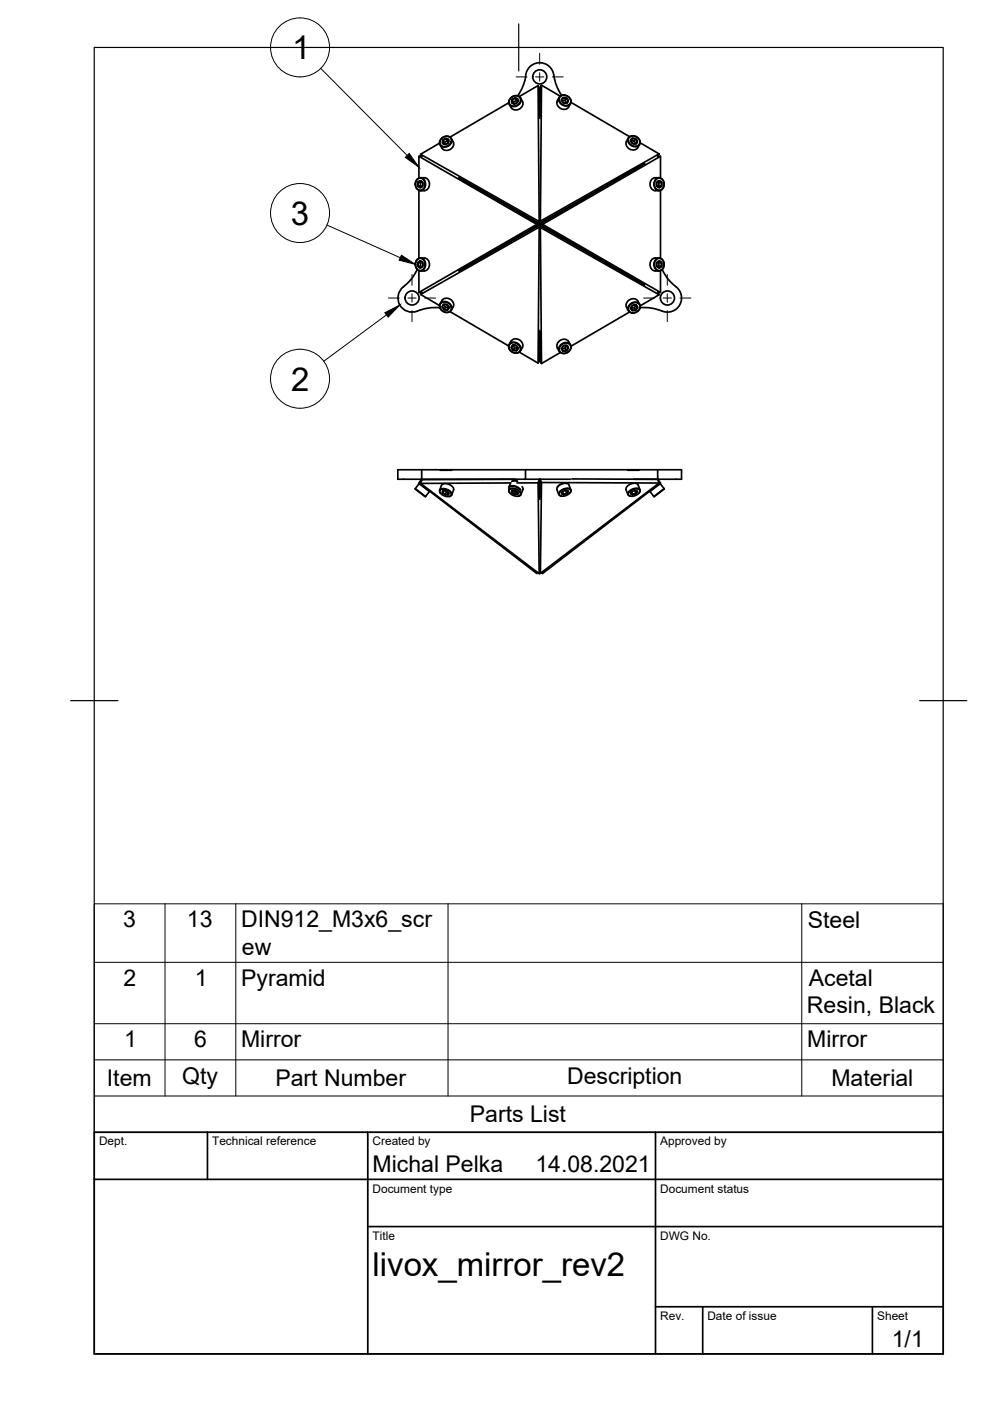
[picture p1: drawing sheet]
<svg xmlns="http://www.w3.org/2000/svg" width="210mm" height="297mm" viewBox="0 0 210 297" stroke-linecap="round" stroke-linejoin="round" font-family="sans-serif">
<!-- layer: Visible -->
<g fill="none" stroke="#000" stroke-width=".36">
<path d="M111.4 16.4l-.7 2.3-.9 1.6M111.4 16.4a3 3 0 0 1 3.1-3.1 3 3 0 0 1 3 3.2l.6 2 1 1.7M114.1 18.1l-4 2.4M114.4 18.7l-.3-.6 .2 28.9 .3 .5M114.4 18.7v3.2M114.4 18.7v6.4M114.4 18.7v6.1M114.5 18.5l.3-.4-.2 28.8M114.8 18.1l4 2.3M88.5 38a1.11 1.11 0 0 1 1.4 .1 1.11 1.11 0 0 1 .2 1.4 1.02 1.02 0 0 1-1.2 .8 1.02 1.02 0 0 1-.8-1.3zM88.5 37.9a1.17 1.17 0 0 1 1.4 .2 1.17 1.17 0 0 1 .3 1.4 1.09 1.09 0 0 1-1.3 .9 1.09 1.09 0 0 1-.8-1.4v-.4zM88.6 38.7v.7"/>
<path d="M88.6 38.7l.3-.1a.45 .45 0 0 1 .7 .2v.6l-.3 .3-.2 .1-.5-.4M88.6 39.4h.6M88.6 38.7h.6M88.6 38.7a.65 .65 0 0 1 1-.1 .65 .65 0 0 1-.1 1 .52 .52 0 0 1-.9-.2M88.8 33.1v4.6M89.1 37.7a1.46 1.46 0 0 1 1.8 .8 1.46 1.46 0 0 1-.6 1.8l-.3 .1M89.2 39.4l.2 .2M89.4 33.1h-.6l25 14.5h.6l-17.1 9.8M89.4 38.5l-.2 .2v.7M89.4 33.2l-.2-.5 25.1 14.3M93.2 30.4l-4 2.3M93.6 29.3a1.14 1.14 0 0 1 1.5-.4 1.14 1.14 0 0 1 .5 1.5 1.31 1.31 0 0 1-1.2 .8 1.31 1.31 0 0 1-1.2-.8v-.4z"/>
<path d="M93.6 29.3a1.11 1.11 0 0 1 1.3-.4 1.11 1.11 0 0 1 .8 1.1 1.38 1.38 0 0 1-2.3 .6 1.08 1.08 0 0 1 .2-1.3zM93.9 29.7l.3 .5M94.1 29.6a.62 .62 0 0 1 1 0 .62 .62 0 0 1-.4 .9 .57 .57 0 0 1-.9-.1 .57 .57 0 0 1 .3-.8zM94.2 30.2l-.1 .3M94.5 29.4l-.6 .3M94.5 29.4l.3 .2a.45 .45 0 0 1 .2 .7l-.4 .3-.5-.1a.56 .56 0 0 1-.2-.8M94.5 29.4l.3 .5M95.1 30l-.3-.1-.6 .3M95.7 29.3a1.41 1.41 0 0 1 .3 1.8 1.46 1.46 0 0 1-1.5 .8 1.46 1.46 0 0 1-1.2-1.2M107.9 21.8l-12.5 7.3M108.3 20.7a1.14 1.14 0 0 1 1.5-.4 1.14 1.14 0 0 1 .5 1.5 1.31 1.31 0 0 1-1.2 .8 1.31 1.31 0 0 1-1.2-.8v-.4zM108.3 20.7a1.11 1.11 0 0 1 1.3-.4 1.11 1.11 0 0 1 .8 1.1 1.38 1.38 0 0 1-2.4 .6 1.08 1.08 0 0 1 .3-1.3z"/>
<path d="M108.6 21.2l.3 .5M108.7 21a.62 .62 0 0 1 1.1 0 .62 .62 0 0 1-.5 1 .57 .57 0 0 1-.8-.2 .57 .57 0 0 1 .2-.8zM108.9 21.7l-.1 .3M109.2 20.8l-.6 .4M109.2 20.8l.4 .2a.33 .33 0 0 1 .1 .5l-.4 .4-.5 .1a.58 .58 0 0 1-.2-.8M109.2 20.8l.3 .5M109.8 21.4l-.3-.1-.6 .4M110.4 20.8a1.41 1.41 0 0 1 .3 1.7 1.47 1.47 0 0 1-1.5 .8 1.47 1.47 0 0 1-1.2-1.2M118.2 21.3a1.42 1.42 0 0 0 1 1.8 1.42 1.42 0 0 0 1.7-1.1M118.6 20.6l-.4 .7M118.8 20.4a1.44 1.44 0 0 1 1.6 .1 1.44 1.44 0 0 1 .6 1.5 1.4 1.4 0 0 1-1.8 .3 1.4 1.4 0 0 1-.6-1.7zM118.9 20.4a1.38 1.38 0 0 1 1.5 .1 1.38 1.38 0 0 1 .5 1.4 1.34 1.34 0 0 1-1.6 .3 1.34 1.34 0 0 1-.6-1.6z"/>
<path d="M119.1 21.2l.7 .1 .4 .6M119.4 20.7l-.3 .5M119.4 20.7l.3 .1a.77 .77 0 0 1 .8 .6l-.3 .5h-.4l-.4-.2-.3-.5M119.4 20.7a.67 .67 0 0 1 1 .3 .67 .67 0 0 1-.4 .9l-.7-.3-.2-.4M120.1 20.8l-.3 .5M121.1 21.7l12.4 7.3M132.8 30a1.4 1.4 0 0 0 .7 1.6 1.4 1.4 0 0 0 1.7-.3M133.2 29.3l-.4 .7M133.5 29a1.44 1.44 0 0 1 1.6 .1 1.44 1.44 0 0 1 .5 1.5 1.4 1.4 0 0 1-1.7 .3 1.4 1.4 0 0 1-.7-1.6zM133.5 29a1.38 1.38 0 0 1 1.6 .1 1.38 1.38 0 0 1 .5 1.5 1.34 1.34 0 0 1-1.7 .2 1.34 1.34 0 0 1-.6-1.5zM133.7 29.8l.4 .6 .7 .1M133.8 29.9h.7l.3 .6"/>
<path d="M134 29.3l-.2 .6M134 29.3l.4 .1a.58 .58 0 0 1 .7 .5l-.2 .5-.3 .1-.5-.1-.3-.5M134.7 29.4l-.2 .5M134.7 29.4l-.2-.1a.56 .56 0 0 0-.8 .5M134.7 29.4l.2 .2a.55 .55 0 0 1-.1 .9M135.6 30.6l-.4 .8M135.7 30.3l4 2.3M138.9 37.7h.8M138.9 37.7a1.4 1.4 0 0 0-1.1 1.3 1.4 1.4 0 0 0 1.1 1.4M139.1 37.9a1.17 1.17 0 0 1 1.4 .2 1.17 1.17 0 0 1 .3 1.4 1.09 1.09 0 0 1-1.3 .9 1.09 1.09 0 0 1-.9-1.4l.1-.4zM139.2 38a1.11 1.11 0 0 1 1.3 .1 1.11 1.11 0 0 1 .2 1.4 1.02 1.02 0 0 1-1.2 .8 1.02 1.02 0 0 1-.8-1.3zM139.3 38.7l.1-.1a.52 .52 0 0 1 .9 .1l-.1 .4a.57 .57 0 0 1-.4 .7l-.5-.4z"/>
<path d="M139.4 38.5l.3 .2v.7l-.3 .2M139.7 39.4h.6M139.7 38.7h.6M140 33.1v4.6M140.3 38.7a.65 .65 0 0 0-1-.1 .65 .65 0 0 0 .1 1 .52 .52 0 0 0 .9-.2M140.3 38.7v.7M88.5 57.2a9.6 9.6 0 0 1-3 3.6M88.5 55a1.11 1.11 0 0 1 1.4 .1 1.11 1.11 0 0 1 .2 1.4 1.02 1.02 0 0 1-1.2 .8 1.02 1.02 0 0 1-.8-1.2zM88.5 55a1.17 1.17 0 0 1 1.4 .1 1.17 1.17 0 0 1 .3 1.4 1.09 1.09 0 0 1-1.3 .9 1.09 1.09 0 0 1-.8-1.3v-.5zM88.6 55.7v.7M88.6 55.7l.3-.2a.46 .46 0 0 1 .7 .2v.7l-.2 .2a.54 .54 0 0 1-.8-.2M88.6 56.4h.6"/>
<path d="M88.6 55.7h.6M88.6 55.7a.65 .65 0 0 1 1-.1 .65 .65 0 0 1-.1 1 .52 .52 0 0 1-.9-.2M88.8 40.4v14.4M88.8 57.4v4.6M89.1 54.7a1.46 1.46 0 0 1 1.8 .8 1.46 1.46 0 0 1-.6 1.9l-1.2 .1M89.1 40.4h.9M89.2 56.4l.2 .2M89.4 55.5l-.2 .2v.7M113.8 47.6l-25 14.4h.6M114.3 47.4v-.1l-17-9.6 17.1 9.9M114.3 47.8l-17 9.6M114.3 47.7v.2"/>
<path d="M114.3 47.7l.1 .2M114.3 47.4l.3 .1M114.3 48.2l-.2 28.8 .3-.5v-6.5M114.4 47.2l-.1 .2M114.4 47.6h.6l25 14.4h-.6M114.4 47.4v.3M114.4 47.6l.2 .1M114.4 47.6l-17.1 9.8M114.4 48l.2 .2M114.6 48.2l.2 28.9-.3-.6-.1-6.2M114.6 48.2l25.1 14.3-.3-.5M114.6 46.9l25.1-14.3-.3 .5h.6l-25 14.5"/>
<path d="M114.6 47.5l-.2 .1M114.6 46.9l-.2 .2M114.6 47.6l-.3 .6-25.1 14.2 .2-.5M114.6 47.7l22.1 12.7-22.1-12.5M114.6 47.6l-.3 .1M114.6 47.2v.3M114.6 47.6v.3M114.6 47.2l22.1-12.5-22.1 12.7M138.9 57.5h.8M138.9 54.7h.8M138.9 40.4h.8M138.9 54.7a1.4 1.4 0 0 0-1.1 1.4 1.4 1.4 0 0 0 1.1 1.3"/>
<path d="M139.1 55a1.17 1.17 0 0 1 1.4 .1 1.17 1.17 0 0 1 .3 1.4 1.09 1.09 0 0 1-1.3 .9 1.09 1.09 0 0 1-.9-1.3l.1-.5zM139.2 55a1.11 1.11 0 0 1 1.3 .1 1.11 1.11 0 0 1 .2 1.4 1.02 1.02 0 0 1-1.2 .8 1.02 1.02 0 0 1-.8-1.2zM139.3 55.7l.2-.2a.55 .55 0 0 1 .8 .2l-.1 .4a.49 .49 0 0 1-.4 .6l-.5-.3zM139.4 55.5l.3 .2v.7l-.3 .2M139.7 56.4h.6M139.7 55.7h.6M140 40.4v14.4M140 57.4v4.6M140.3 55.7a.65 .65 0 0 0-1-.1 .65 .65 0 0 0 .1 1 .52 .52 0 0 0 .9-.2M140.3 55.7v.7M140.4 57.2a10.9 10.9 0 0 0 3.4 4 3.1 3.1 0 0 1-.1 4 3.1 3.1 0 0 1-4 .5l-2-.4-2-.1M85.5 60.8a3.1 3.1 0 0 0-.5 4.2 3.1 3.1 0 0 0 4.2 .7l2-.4 2.1-.1"/>
<path d="M89.2 62.4l4 2.4M93.3 64.4a1.41 1.41 0 0 1 1.7-1.1 1.42 1.42 0 0 1 1.2 1 1.42 1.42 0 0 1-.5 1.5M93.5 64.1a1.44 1.44 0 0 1 1.7 .1 1.44 1.44 0 0 1 .5 1.6 1.4 1.4 0 0 1-1.7 .2 1.4 1.4 0 0 1-.7-1.6zM93.6 64.2a1.38 1.38 0 0 1 1.5 .1 1.38 1.38 0 0 1 .5 1.5 1.34 1.34 0 0 1-1.6 .2 1.34 1.34 0 0 1-.6-1.5zM94.1 64.6l.7 .1 .3 .5-.1 .2a.38 .38 0 0 1-.2 .3 .38 .38 0 0 1-.4-.1h-.2l-.2-.3a.48 .48 0 0 1 .1-.7zM94.1 64.6l.4 .5 .6 .1M94.1 64.6a.59 .59 0 0 0-.3 .5 .59 .59 0 0 0 .4 .5M94.1 64.6h.7l.4 .6M94.5 65.1l-.3 .5M95.1 65.2l-.3 .5M95.2 65.2a.59 .59 0 0 1-.4 .5 .59 .59 0 0 1-.6-.1M95.4 66.1l12.4 7.2"/>
<path d="M108.2 72.8a1.44 1.44 0 0 1 1.6 0 1.44 1.44 0 0 1 .5 1.6 1.4 1.4 0 0 1-1.7 .2 1.4 1.4 0 0 1-.6-1.6zM108.2 72.9a1.38 1.38 0 0 1 1.6 .1 1.38 1.38 0 0 1 .5 1.4 1.34 1.34 0 0 1-1.7 .3 1.34 1.34 0 0 1-.6-1.6zM108.4 72.3l-.5 .7M108.4 72.3a1.4 1.4 0 0 1 1.7-.2 1.4 1.4 0 0 1 .7 1.6M108.4 73.7l.4 .6M108.4 73.7l.3 .2a.66 .66 0 0 0 .8 .4l.3-.5-.2-.3-.2-.3h-.7l.4 .6h.7M108.7 73.2l-.3 .5M108.7 73.2l.7 .1 .4 .5M108.8 74.3h.7M109.1 73.8l-.3 .5M109.8 73.8l-.3 .5M110.1 74.7l4 2.3"/>
<path d="M110.7 73.7l-.4 .7M114.4 76.4h.1M114.4 73.3v3.1M114.5 76.4h-.1M118.2 73.8l.4 .7M118.8 74.7l-4 2.4M118.9 73.1a1.14 1.14 0 0 1 1.5-.4 1.14 1.14 0 0 1 .5 1.5 1.31 1.31 0 0 1-1.2 .8 1.31 1.31 0 0 1-1.2-.9v-.3zM119 73.2a1.11 1.11 0 0 1 1.2-.5 1.11 1.11 0 0 1 .8 1.1 1.38 1.38 0 0 1-2.3 .7 1.08 1.08 0 0 1 .3-1.3zM119.1 73.9l.3 .5M119.1 73.9a.67 .67 0 0 1 .7-.7 .67 .67 0 0 1 .6 .8l-.5 .4h-.5M119.3 73.5l.4-.2h.5l.1 .2a.5 .5 0 0 1-.2 .7l-.4 .1a.43 .43 0 0 1-.6-.4zM119.8 73.8l.3 .5"/>
<path d="M120.2 73.3l-.4 .5-.7 .1M120.9 73.1a1.42 1.42 0 0 0-1.7-1.1 1.42 1.42 0 0 0-1 1.8M133.5 66.2l-12.4 7.2M133.6 64.5a1.14 1.14 0 0 1 1.5-.4 1.14 1.14 0 0 1 .5 1.5 1.31 1.31 0 0 1-1.2 .8 1.31 1.31 0 0 1-1.3-.8l.1-.4zM133.6 64.6a1.11 1.11 0 0 1 1.3-.5 1.11 1.11 0 0 1 .8 1.2 1.38 1.38 0 0 1-2.3 .6 1.08 1.08 0 0 1 .2-1.3zM133.8 65.3l.3 .5M134 64.9a.64 .64 0 0 1 1.1 0 .64 .64 0 0 1-.6 1 .55 .55 0 0 1-.6-.3 .55 .55 0 0 1 .1-.7zM134.5 65.3l.2 .5M134.9 64.7l-.4 .6h-.7l.5-.6h.6l.1 .2a.49 .49 0 0 1-.2 .7l-.7 .2M135.6 64.5a1.43 1.43 0 0 0-1.3-1.2 1.47 1.47 0 0 0-1.4 .9 1.47 1.47 0 0 0 .3 1.7M139.7 62.5l-4 2.3M89.4 99.6v2h-5.1v-2h9"/>
<path d="M93.3 99.6l1.1 .1M93.3 99.6l2.5 .1-1.5-.1M95.8 99.6h48.7v2h-5.1v-2M111.4 99.6v2M133.1 99.6h2.4M134.6 99.6l-.1 .1M88.1 103.6l2.1 1.7M88.9 102.5l2.1 1.7M88.9 102.5l-.8 1.1M89 102.5h-.1M89.4 101.8l-.2 .7 25.1 19.1M89.5 101.7l-.1-.1-.6 .8 25 19.2 .2-.2"/>
<path d="M91 104.1v.1M91 104.2l-.8 1.1M93.4 104.5l-.2-.3a1.1 1.1 0 0 1 1.7-.4 .97 .97 0 0 1 .7 1.3l-.3 .1M93.5 103.8a1.72 1.72 0 0 1 2.2 1.2 1.58 1.58 0 0 1-2.4-1zM93.8 104.2a.9 .9 0 0 1 1.3 .6 .9 .9 0 0 1-1.3-.6zM94 104.1l-.2 .4M94 104.1l-.1 .1a.34 .34 0 0 0 .4 .5l.1 .2 .3-.1a.25 .25 0 0 0 .3 0 .25 .25 0 0 0 .1-.3M94.7 104.2l-.3 .7M95.3 105.2l-.1 .1M96.2 103.9a1.64 1.64 0 0 0-2.6-1l-.4 1.1M96.2 103.9l-.4 1M107.9 103.7v-.2a1.5 1.5 0 0 1 2.3 .3"/>
<path d="M108 103.7a.73 .73 0 0 1 .3-.7 .73 .73 0 0 1 .8 0l.7 .3 .6 .6M108 104.4l.1 .1M108 103.6l-.1 .3M108 104.4l-.1-.3a1.1 1.1 0 0 1 1.7-.4 .97 .97 0 0 1 .7 1.3l-.4 .2M108.1 103.8a1.72 1.72 0 0 1 2.3 1.1 1.58 1.58 0 0 1-2.5-.9zM108.2 102.6l-.3 .7M108.4 102.4l-19.2 .1M108.5 104.4a.8 .8 0 0 0 1.3 .2v-.2M108.6 104.1l-.1 .3M108.7 104l.4 .3M108.7 104l-.1 .1a.25 .25 0 0 0 0 .3 .25 .25 0 0 0 .2 .1 .48 .48 0 0 0 .7 .2l.2 .1v-.4M108.7 102h.9"/>
<path d="M108.8 104a.51 .51 0 0 0 .7 .2M109.1 104.3h.6M109.2 104l-.1 .3M109.2 104.1h-.6l-.1 .3M109.2 104.1l.6 .3M109.2 104.5l-.1 .3M109.3 101.6l-19.8 .1M109.7 102l-.7-.1-.5 .1M110.7 103.2l.2 .6-.5 1.1M111.4 101.6h-22l.1 .1M111.4 101.6h9.6M114.1 102.4h-4.5"/>
<path d="M114.4 101.6v2.1M114.4 105.9v-4.3l-.3 .8 .2 19.2 .2-.4M114.5 101.6l-.1 4.1M114.5 101.6l.3 .7-.2 19.3M114.8 102.3l24.9 .1M118.1 103.8l.4 1.1M118.8 104.3a1.62 1.62 0 0 1 2.2-.4 1.58 1.58 0 0 1-2.4 1zM118.9 105.2h.1M119.1 104.6l.4 .2M119.2 104.4l-.1 .3M119.3 104.3l.2 .6M119.9 104l.3 .7"/>
<path d="M120.2 102.5a1.99 1.99 0 0 0-2 .8M120.2 104a.22 .22 0 0 1 .2 .2 .22 .22 0 0 1-.2 .2v.3h-.4a.37 .37 0 0 1-.6 0h-.1M120.2 104.6l.3-.4a.88 .88 0 0 0-1.4 .4M120.2 104.6l-.7 .2M120.6 102.8l.4 1.1M120.6 102.8a1.64 1.64 0 0 0-2.5 1M120.9 104.4v.1M120.9 104.4l.2-.3a1.1 1.1 0 0 0-1.8-.4 .97 .97 0 0 0-.7 1.3l.3 .2M121.2 101.5l18.2 .1M133.4 104.3a1.62 1.62 0 0 1 2.3-.3 1.58 1.58 0 0 1-2.5 .9zM133.7 104.7l.4 .2M133.9 104.4l-.1 .3"/>
<path d="M133.9 104.3l.3 .6M134.3 101.6h5.1M134.6 104l.2 .7M134.8 104h.1a.24 .24 0 0 1 .2 .3 .24 .24 0 0 1-.2 .2l-.1 .2h-.3a.34 .34 0 0 1-.6 0h-.1M134.8 104.6l.3-.4a.88 .88 0 0 0-1.4 .5M134.8 104.6l-.7 .3M135.3 102.8a1.64 1.64 0 0 0-2.6 1l.4 1.1M135.3 102.8l.4 1.1M135.6 104.4l-.1 .1M135.6 104.4l.1-.3a1.1 1.1 0 0 0-1.7-.4 .97 .97 0 0 0-.7 1.3l.3 .2M137.8 104.2l.8 1.1M137.8 104.1v.1"/>
<path d="M139.4 101.6l.6 .8-25 19.2-.1-.2M139.4 101.6l.3 .8-25.1 19.2-.2-.4M139.9 102.5h.1M140 102.5l-2.2 1.7M140 102.5l.8 1.1M140.8 103.6l-2.2 1.7"/>
<circle cx="114.4" cy="16.3" r="1.49"/>
<circle cx="87.4" cy="63.2" r="1.49"/>
<circle cx="141.5" cy="63.2" r="1.49"/>
</g>
<g fill="#000" stroke="#000" stroke-width=".21">
<circle cx="119.1" cy="21.2" r=".17"/>
<circle cx="133.8" cy="29.9" r=".17"/>
<circle cx="95.1" cy="65.2" r=".17"/>
<circle cx="119.1" cy="73.9" r=".17"/>
<circle cx="133.8" cy="65.3" r=".17"/>
</g>
<!-- layer: Border -->
<path d="M20 10.1h180v276.9h-180zM110 5.1v10M15 148.6h10M195 148.6h10" fill="none" stroke="#000" stroke-width=".25"/>
<!-- layer: TitleBlock -->
<path d="M20 240.1h180v46.9h-180zM20 250h180M44 240.1v9.9M78 240.1v46.9M139 240.1v46.9M78 260.1h122M139 277.1h61M149 277.1v9.9M185 277.1v9.9" fill="none" stroke="#000" stroke-width=".36"/>
<!-- layer: Center Lines -->
<g fill="none" stroke="#000" stroke-width=".21">
<path d="M109.4 16.3h2.3M113.5 16.3h1.8M114.4 11.3v2.3M114.4 15.4v1.8M114.4 19v2.3M117.1 16.3h2.3M87.4 58.2v2.3M141.5 58.2v2.3M82.4 63.2h2.3M86.5 63.2h1.7M87.4 62.3v1.8M87.4 65.9v2.3"/>
<path d="M90 63.2h2.4M136.5 63.2h2.3M140.6 63.2h1.8M141.5 62.3v1.8M141.5 65.9v2.3M144.2 63.2h2.3"/>
</g>
<!-- layer: BOM -->
<g fill="none" stroke="#000" stroke-width=".21">
<path d="M68 14.5l18.3 18.5M69.3 47.7l15.6 6.9M81.9 66.8l-13.3 9.8M20 191.6h180v48.5h-180zM35 191.6v40.8M50 191.6v40.8M95 191.6v40.8M170 191.6v40.8M20 217.1h180M20 204h180M20 232.4h180M20 224.7h180"/>
<circle cx="63.6" cy="10.1" r="6.3"/>
<circle cx="63.6" cy="45.2" r="6.3"/>
<circle cx="63.6" cy="80.3" r="6.3"/>
</g>
<path d="M86.8 32.5l2 2.9-2.9-2zM85.1 54.1l3 2-3.5-.9zM81.6 66.3l3.2-1.6-2.5 2.5z" fill="#000" stroke="#000" stroke-width=".21"/>
<g font-size="7">
<text x="61.9" y="12.6">1</text>
<text x="61.7" y="47.7">3</text>
<text x="61.7" y="82.8">2</text>
<text x="79" y="270.6">livox_mirror_rev2</text>
</g>
<g font-size="4.9">
<text x="26.1" y="196.6">3</text>
<text x="39.6" y="196.6">13</text>
<text x="51.1" y="196.6">DIN912_M3x6_scr</text>
<text x="171.3" y="196.7">Steel</text>
<text x="51.3" y="202.5">ew</text>
<text x="26.2" y="209">2</text>
<text x="41.3" y="209">1</text>
<text x="51.1" y="209">Pyramid</text>
<text x="171.5" y="209">Acetal</text>
<text x="171.1" y="214.9">Resin, Black</text>
<text x="26.3" y="222.1">1</text>
<text x="41.1" y="222.1">6</text>
<text x="51.1" y="222">Mirror</text>
<text x="171.1" y="222">Mirror</text>
<text x="22.7" y="230.3">Item</text>
<text x="38.6" y="229.8">Qty</text>
<text x="58.4" y="230.3">Part Number</text>
<text x="120.2" y="229.8">Description</text>
<text x="176.3" y="230.3">Material</text>
<text x="99.6" y="237.9">Parts List</text>
<text x="79" y="248.5">Michal Pelka</text>
<text x="113.5" y="248.5">14.08.2021</text>
<text x="189.1" y="285.7">1/1</text>
</g>
<g font-size="2.5">
<text x="21" y="242.9">Dept.</text>
<text x="45" y="242.9">Technical reference</text>
<text x="79" y="242.9">Created by</text>
<text x="140" y="242.9">Approved by</text>
<text x="79" y="252.8">Document type</text>
<text x="140" y="252.8">Document status</text>
<text x="79" y="262.9">Title</text>
<text x="140" y="262.9">DWG No.</text>
<text x="140" y="279.9">Rev.</text>
<text x="150" y="279.9">Date of issue</text>
<text x="186" y="279.9">Sheet</text>
</g>
</svg>
